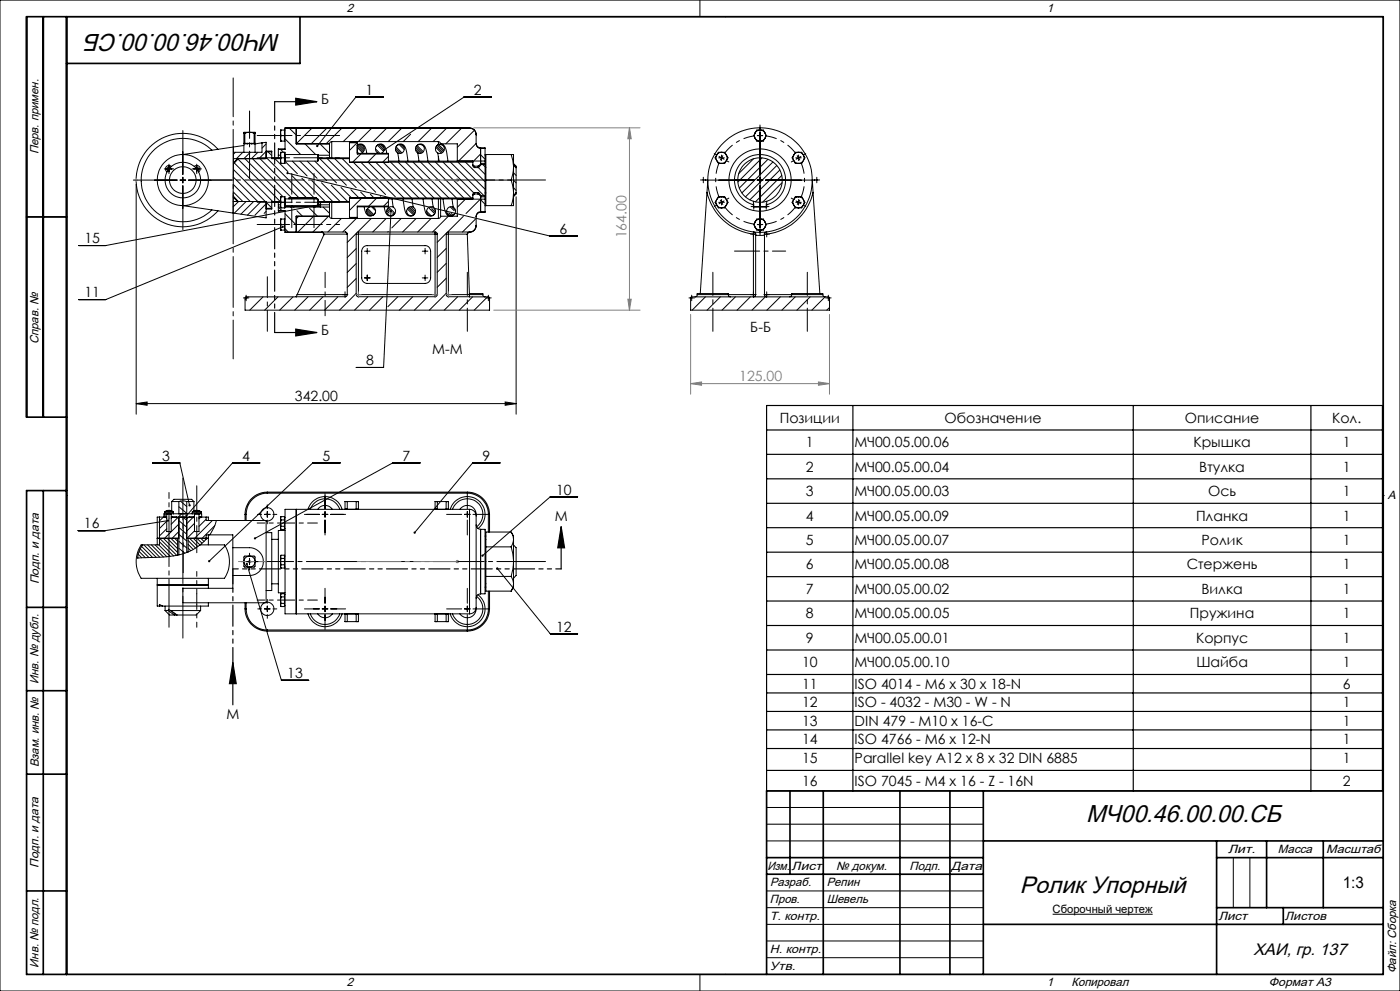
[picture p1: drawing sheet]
<svg xmlns="http://www.w3.org/2000/svg" width="420mm" height="297mm" viewBox="0 0 420 297" stroke-linecap="round" stroke-linejoin="round" font-family="sans-serif">
<g fill="none" stroke="#000" stroke-width=".3">
<path d="M0 0h420v297h-420zM20 5h395v287h-395zM210 0v5M217.5 5h.1M54.9 39.1v13.2M73.2 39.9h.2M73.2 39.9v5.7M73.4 39.9v3.1M74.9 39.6l1.3 .3M74.9 39.6l-1.5 .3M74.9 39.6h1.6v.3M74.9 39.6h-1.7v.3"/>
<path d="M76.2 39.9h.3M76.2 39.9v3.1M76.5 39.9v5.7M84.2 39.8l.1 .8M84.2 39.8v1.7M84.3 39l-.1 .8M85.3 39v3.3M85.5 39h-1.3v.8M85.5 38.4h55.4M86.8 38.4l2.1 2.1M88.9 38.3v4.8M89.1 38.4l-.2 .2"/>
<path d="M93.6 38.4l-4.7 4.7M98 38.4l-4.7 4.7M102.6 38.4l-4.8 4.7M107 38.4l-4 4M111.5 38.4l-4 4M114.9 29.1h-8.1l-11.6 14.7M116 38.4l-4 4M120.5 38.4l-4 4M129.5 38.4l-4.1 4M134 38.4l-4.1 4M138.5 38.4l-4.8 4.7M140.9 38.3a1.96 1.96 0 0 1 1.9 2.1"/>
<path d="M140.9 38.4a1.98 1.98 0 0 1 1.9 2M140.9 38.3h-55.4v6.5h-2M140.9 38.3v.1M142.3 39l-5.1 5.2M147.4 29.1h-8.2l-23.9 15.8M226.6 39.8l-.3 .6 .3 1.1M226.6 39.8l-.5 .8 .5 .9M228 39l-.6 .1-.8 .7M228 39a1.61 1.61 0 0 1 1.4 .8M228 39h-.1a.93 .93 0 0 0-1.3 .8M228 39h1l.4 .8M228 37.5v14.8"/>
<path d="M229.4 39.8a1.57 1.57 0 0 1 0 1.7M229.4 39.8l.5 .8-.5 .9M40 54h13.2M40.9 55.2v68.9M49.3 50.6h2.8M50.7 49.2v2.8M51 50.2a.57 .57 0 0 0-.8 .1 .57 .57 0 0 0 .1 .8M51.4 49.9a1.04 1.04 0 0 0-1.5 .1 1.04 1.04 0 0 0 .2 1.5M54 54h1.7M54.9 53.1v1.7M54.9 55.7v13.1M56.6 54h13.1"/>
<path d="M57.6 50.6h2.8M58.3 49.9a1.05 1.05 0 0 1 1.5 .1 1.05 1.05 0 0 1-.2 1.5M58.6 50.2a.57 .57 0 0 1 .8 .1 .57 .57 0 0 1-.1 .8M59 49.2v2.8M63.6 45a12.5 12.5 0 0 0-17.6 .2 12.5 12.5 0 0 0 0 17.6 12.5 12.5 0 0 0 17.6 .1M65.4 44.8a14 14 0 0 0-20.2-1 14 14 0 0 0 0 20.3 14 14 0 0 0 20.2-.9M70 57.5l2.8 2.9M70 59.1l1.3 1.3M70 58.7l1.5 1.7M70 53.1l7.3 7.3M70 55.3l5.1 5.1M70 44.1l-.1 19.7"/>
<path d="M70 44.1l-15.1 2.2M70 50.8l9.6 9.6M70.3 48.9l11.5 11.5M70.6 45.6l-.6 .6M71.3 47.6l-1.3 1.2M71.4 47.7l12.7 12.7M71.5 47.6l-1.5 1.5M72.8 45.6l-1.9 2M73.2 43.6l-3.2 .5M73.4 43h-.2l1 .1M73.4 43h2.8M73.5 47.6l11.4 11.4"/>
<path d="M74.2 43v.1M74.2 43.1h1.3M75.1 45.6l-1.9 2M75.5 43v.1M75.7 47.6l11.8 11.8M76.2 43h.3l-1 .1M77.4 45.6l-2 2M78 47.6l11.7 11.7M78.6 42.8l-2.1 .3M78.6 42.8v2.8h-8.6M78.6 42.8l1.2-.2v5h-9.8M79.5 47.6l.3-.4 12.2 12.1"/>
<path d="M79.8 45.4l-2.1 2.2M79.8 43.1l-1.2 1.3M79.8 45.3h1.7v.2M79.8 45.5h1.7M80.4 45.5l1.1 1.1M81.5 47.3h2.7M81.5 45.5v2.1h2.7M82.5 47.6l3.9 3.8M83.5 46.5v.8M83.5 46.5h.7M83.5 44.8v1.7M84.2 46.5v-.9h1.3v3.4h-1.2"/>
<path d="M84.2 46.5v1.6M84.2 48.1l.1 .9M84.2 41.5l.1 .8M84.2 59.8v1.7M84.2 59.8v-.8h1.3v3.3h-1.2M84.2 46.5l.1 .8M84.2 59.8l.1 .8M84.2 44.8l.9 .8M84.3 45.6l-.1 .9M84.3 47.3l-.1 .8M84.3 40.6l-.1 .9M84.3 59l-.1 .8"/>
<path d="M84.3 47.3h1M84.3 42.3h1.2M84.3 40.6h1M85.3 45.6v3.4M85.3 59v3.3M85.5 46.2l.1 .1M85.6 59.6h.1M85.5 44.6h-2v.2M85.5 41.6l4.7 4.7M85.5 46.1l.2 .2M85.6 48.3l3.6 3.8M85.6 46.3v2"/>
<path d="M85.6 59.6v2M85.6 59.6h9.7M85.6 48.3h9.7M85.6 46.3h9.7M86.3 51.9l78.7 18.8h8.1M86.7 59.4h.8M86.7 59.5h.8M86.7 59.6v-.3h8.3v.3M87.5 59.4v.1M87.5 59.5h6.7M87.5 59.4h6.7M87.5 59.5v.1"/>
<path d="M87.6 52.7l6.6 6.7M87.7 48.3l4.4 4.4M88.9 43.1h9.9M90 48.3l5.1 5.1M90.6 53.4l6.9 7M91.5 43.1l3.2 3.2M92.2 48.3l5.8 5.8M93.5 54.1l6.3 6.3M94.2 59.4v.1M94.2 59.4h.8M94.2 59.5h.8M94.2 59.5v.1"/>
<path d="M94.4 48.3l6.6 6.5M95.3 46.3v2M95.3 59.6v2M95.3 59.6l.2 .2v1.7l-.2 .1M95.3 46.3l.2 .2M95.5 46.5v1.6l-.2 .2M95.5 47.3h9.3M95.5 47.6h9.3M95.5 46.5h3.3M96 47.6l7.9 7.9M96.2 43.3l2.6 2.7M96.4 54.8l5.6 5.6"/>
<path d="M98.2 47.6l8.7 8.6M98.8 46.5v.8M98.8 43.1v3.4M99.4 55.5l4.9 4.9M99.5 42.4l-.4 .2-.3 .5M99.5 42.4v4.9M99.5 42.4h32M100.4 47.6l9.4 9.3M102.3 56.2l3.2 3.1M102.7 47.6l10 10M104.8 42.8h2.4M104.8 42.8v5.8h37.1"/>
<path d="M105.3 56.9l2.4 2.4M106 48.6l9.7 9.7M107.1 42.8l-2.3 2.3M107.2 43.5a1.62 1.62 0 0 1 1.7-.2 1.62 1.62 0 0 1 .9 1.5l.2 1.2M107.2 43.6a1.34 1.34 0 0 1 2.1 1.1 1.34 1.34 0 0 1-2.1 1.1M107.2 46h.4M107.2 42.8v3.4h9.3M107.2 44.2l1.5 1.5M107.2 43.6l1.8 1.9M107.3 45.8l.1 .2M107.5 43.4l1.7 1.7M108 43.3l1.3 1.3"/>
<path d="M108.2 46h5.4M108.2 57.6l1.8 1.7M108.2 46.2l-2.4 2.4M108.2 48.6l10.4 10.4M108.5 59.3l-3.7 3.7M110.5 48.6l10.7 10.7M111.1 58.2l1.1 1.1M112.6 44.6l1.4 1.4M112.7 46.2l-2.4 2.4M112.7 48.6l10.7 10.7M112.9 43.9a1.57 1.57 0 0 1 1.7-.7 1.57 1.57 0 0 1 1.2 1.5l.3 1.3M113 59.3l-2.4 2.5"/>
<path d="M113.2 43.5l1.9 1.9M113.3 45.8v.2M113.6 43.4l1.7 1.6M114.1 58.9l.3 .4M114.2 43.3l1 1.1M114.2 46h2.3v.2M114.9 48.6l10.8 10.7M116.5 48.3h25.4v.3M116.5 46.2v2.4M116.5 59.3v2.5M116.5 46.9l-1.7 1.7M117.2 48.6l10.7 10.7"/>
<path d="M117.6 59.6l.4 2.5M118.7 45l.9 1M118.7 44.4l1.5 1.6M118.8 44l1.8 1.8M118.9 43.8v.1M119 43.7a1.55 1.55 0 0 1 1.7-.5 1.55 1.55 0 0 1 1.1 1.5l.6 3.6M119.3 45.8l.4 2.5M119.5 48.6l10.7 10.7M119.8 43.3l1.5 1.5M120.4 43.4l.8 .8M120.9 59.6a9 9 0 0 0 1.3 4.9l.3 .1a1.43 1.43 0 0 0 1.9-.5M121.7 48.6l10.7 10.7"/>
<path d="M123.2 40.2l-2.2 2.2M123.6 59.6l.4 2.5M123.9 48.6l10.8 10.7M124.6 44.8l1.2 1.2M124.7 44.3l1.6 1.6M125.1 43.6l1.9 1.9M125.3 45.8l.4 2.5M126.2 48.6l10.7 10.7M126.7 45.8l-1.9-1.9a1.57 1.57 0 0 1 1.8-.7 1.57 1.57 0 0 1 1.2 1.5l.6 3.6M126.9 59.6a9 9 0 0 0 1.3 4.9l.3 .1a1.43 1.43 0 0 0 1.9-.5l-1.6-1.7M128.4 48.6l10.7 10.7M129.6 59.6l.4 2.5"/>
<path d="M130.7 48.6l10.7 10.7M130.7 44.2l1.7 1.7M130.8 43.9a1.57 1.57 0 0 1 1.8-.7 1.57 1.57 0 0 1 1.2 1.5l.6 3.6M130.9 43.8l1.9 1.9M131.2 43.5l1.9 1.9M131.3 45.8l.4 2.5M131.5 42.4l.4 .2 .3 .5h5v5.2M131.5 42.4v.8M131.5 47v1.3M131.5 59.6v5.9M131.6 43.4l1.6 1.6M132.2 59.6v5.2"/>
<path d="M132.9 48.6l9.2 9.2M132.9 59.6a9 9 0 0 0 1.3 4.9l.3 .1a1.43 1.43 0 0 0 1.9-.5M135.1 48.6l10.1 10M135.6 59.6l.4 2.5M137.2 48.3h.1M137.2 59.6v.1M137.2 59.7h8.3M137.2 48.3h8.3M137.2 59.7v5.1h-5M137.4 48.6l8.1 8.1M139.6 59.7l-2.4 2.4M139.7 48.6l5.8 5.9"/>
<path d="M141.9 49.3l.5 .5M141.9 48.6v1.2l.5 .4M141.9 59.3v.3h-25.4M141.9 59.3h-37.1v5.9M142.4 58.1l-.4 .2-.1 .4M142.4 57.7l-.5 .5v1.1M142.4 49.8v.4M142.4 57.7v.4M142.4 58.1h1M142.4 49.8h1M142.4 50.2h1M142.4 57.7h1"/>
<path d="M142.8 40.4l.1 3.1a1.27 1.27 0 0 0 1.3 1M143.4 58.1l.2 .1M143.4 57.7l.2 .1M143.4 49.8v.4M143.4 57.7v.4M143.5 50.2l2 2M143.6 49.7l-.2 .1M143.6 50.1l-.2 .1M143.6 49.7v.4M143.6 57.8v.4M143.6 58.2l.8 .8M143.6 57.8l.8 .8"/>
<path d="M144.1 59.7l-4.3 4.3M144.2 44.3a1.33 1.33 0 0 1-1.4-1.3l-5.2 5.3M144.2 44.3v.2M144.2 44.3h1.3v.2M144.2 44.5v4.6M144.2 58.8v4.7M144.2 44.5h1.3M144.2 46.1l-2.1 2.2M144.2 59.9l1.3 1.3M144.2 46.4l1.3 1.3M144.4 49v.3M144.4 58.6v.4"/>
<path d="M144.4 59h1.1M144.4 49h1.1M144.4 49l-.8 .7M144.4 49.3l-.8 .8M144.4 49.3h1.1M144.4 58.6h1.1M144.9 49.3l.6 .7M145.5 44.5v19M145.5 46.3h7.9M145.8 46.3v15.3M145.8 54h7.6M153.4 46.3l.4 1.8 .3 2"/>
<path d="M153.4 54l.7 3.8M153.4 46.3h.7v3.8M154 49.3l.8 .9M154.1 49l.7 .8v.4M154.1 50.1l-.7 3.9M154.1 50.1v7.7M154.1 57.8l-.1 1.5-.6 2.3M154.1 57.8v3.8h-.7M154.1 49.5l.7 .8M154.1 51.8l.7 .8M154.1 54l.7 .8M154.1 56.3l.7 .8"/>
<path d="M154.1 58.5v.1M154.8 59v65.1M154.8 57.7v.4l-.7 .8M154.8 50.2v7.5M154.8 57.7l-.8 .9M210.1 53.9h1.7M211 53.1v1.7M211.5 54h14.8M212.1 57.6a16.4 16.4 0 0 0 13.9 12.6M212.1 57.6l-2 30.4M212.3 53.9l-.2 3.7M214.3 46l.7 .5"/>
<path d="M215 59.8l-.2 .6 .2 1.1M215 59.8l-.5 .8 .5 .9M215 46.5l-.2 .6 .2 1M215 48.1a1.56 1.56 0 0 0 1.5 .9M215 46.5a.9 .9 0 0 0 0 1.6M215 48.1l.5 .9h1M215.6 47.3h1.7M215.7 46.9l1.5 .8M216.1 59.9l.8 1.4M216.5 46.5v1.6M216.5 59.8v1.7M216.5 59a1.61 1.61 0 0 0-1.5 .8"/>
<path d="M216.5 59a1.61 1.61 0 0 1 1.4 .8M216.5 59a.97 .97 0 0 1 1.4 .8M216.5 59h-1l-.5 .8M216.5 45.6a1.61 1.61 0 0 0-1.5 .9M216.5 45.6a1.61 1.61 0 0 1 1.4 .9M216.5 45.6h.9l.5 .9M216.5 45.6h-1l-.5 .9M216.9 46.6l-.8 1.4M217.9 59.8l.2 .6-.2 1.1M217.9 59.8l.5 .8-.5 .9M217.9 46.5l.2 .6-.2 1M217.9 48.1a1.56 1.56 0 0 1-1.4 .9"/>
<path d="M217.9 46.5a.94 .94 0 0 1 0 1.6M217.9 48.1l-.5 .9h-.9M217.9 48.2l.8 .3M218.7 59.4l-.8 .4M226.1 47.6l-4.5 4.4M226.6 41.5l.8 .7 .6 .1M226.6 41.5l.4 .8h1M227.2 40.7l1.6-.1zM227.2 54h1.6M228 53.1v1.7M228 55.7v14.8M228.6 47.3l-7.2 7.2"/>
<path d="M229.4 41.5a1.61 1.61 0 0 1-1.4 .8M229.4 41.5a.95 .95 0 0 1-1.4 .8M229.7 54h14.8M230.4 47.7l-8.6 8.7M231.9 48.5l-9.3 9.3M233 49.6l-9.4 9.4M234 50.9l-9 9M234.5 52.6l-7.9 7.9M234.6 54.7l-5.8 5.9M237.4 59.4l.7 .4M238.1 48.2l-.7 .3M238.1 48.1a1.56 1.56 0 0 0 1.5 .9"/>
<path d="M238.1 46.5a1.51 1.51 0 0 0 0 1.6M238.1 48.1l.1 .1a.92 .92 0 0 0 1.4 .8M238.1 46.5l-.5 .8 .5 .8M238.1 59.8a1.51 1.51 0 0 0 0 1.7M238.1 59.8v.1a.9 .9 0 0 0 0 1.6M238.7 47.3h1.7M239.1 46.6l.5 .7M239.6 47.3l.4 .7M239.6 45.6l.6 .2 .8 .7M239.6 45.6a.97 .97 0 0 1 1.4 .9M239.6 45.6a1.61 1.61 0 0 0-1.5 .9M239.6 45.6h-1l-.5 .9"/>
<path d="M239.6 59l.6 .1 .8 .7M239.6 59h.9l.5 .8M239.6 59a1.61 1.61 0 0 0-1.5 .8M239.6 59h-1l-.5 .8M239.6 47.3l-.8 .4M239.6 46.5v1.6M239.6 59.8v1.7M240 59.9l-.4 .7M240.3 46.9l-.7 .4M241 46.5l.2 .8-.2 .8M241 48.1a1.66 1.66 0 0 1-1.4 .9M241 48.1l-.5 .9h-.9"/>
<path d="M241 46.5l.5 .8-.5 .8M241 59.8l.2 .8-.2 .9M241 59.8a.98 .98 0 0 1 0 1.7M241.7 46l-.7 .5M243.7 53.9v.1M243.7 54l.2 3.6M243.9 57.6a16.3 16.3 0 0 1-14.6 12.6M243.9 57.6l2.1 30.4M244.2 53.9h1.7M245 53.1v1.7M8 65h12M54.9 61.6l15 2.2"/>
<path d="M70 60.4h9.8v4.9l-9.9-1.5M71.6 60.4l-1.7 1.6M73.8 60.4l-3.5 3.5M76.1 60.4l-3.9 3.8M78.3 60.4l-4.1 4.1M79.5 60.4l2 1.9M79.8 61.1l-3.3 3.4M79.8 63.4l-.6 .6M79.8 62.4h1.7M81.5 62.4v.2h-1.7M81.5 60.6h2.7M83.5 63.1v.2h2"/>
<path d="M83.5 60.6v.8M83.5 63.1h2v6.4M83.5 61.4v1.7M83.5 61.4h.7M84.2 66.5l.1 .8M84.2 66.5v1.6M84.2 68.1l.1 .9M84.2 61.5l.1 .8M84.2 62.1h-.7l1 .9M84.2 60.4h-2.7v2M84.3 67.3l-.1 .8M84.3 65.6l-.1 .9"/>
<path d="M84.3 60.6l-.1 .9M84.3 60.6h1M84.3 69h1.2M84.3 67.3h1M84.8 68l-53.1 21.8h-8.1M85.3 65.6v3.4M85.5 69.5l10.9 .1M85.5 65.6h-1.3v.9M85.5 69.5h18.1M85.5 62.1h13.3M85.5 64.1l3.4 3.3M85.5 68.5l1 1"/>
<path d="M85.6 61.6l-.1 .1M85.6 61.6h9.7M87.5 61.9h-2l.2 .2M87.5 61.9v.2M87.5 61.9h6.7M87.5 61.6v.3M88 62.1l.2 .2M89.1 63.1l1.6 1.7M89.6 64.8l-.7 .8M92.9 62.4l2.4 2.4M94.1 64.8l-4.7 4.7M94.2 61.9v.2"/>
<path d="M94.2 61.9h2M94.2 61.6v.3M95.5 60.5l.7 .1M95.5 60.4h9.3M95.8 61.4l-64.1 12.2h-8.1M96.2 61.9l-.1 .2M96.2 60.6h8.6M96.2 60.6v1.3M96.2 61.4h2.6M96.4 69.6a.7 .7 0 0 1 .7 1M96.5 69.5l-.1 .1M96.6 69.5l.6 .7"/>
<path d="M96.9 62.1l1.9 1.8M97.2 70.2l-8.1 18.1M97.2 70.2h7M98.6 64.8l-4.7 4.7M98.8 64.8h-9.9v4.8M98.8 60.6v.8M98.8 64.8l.2 .4 .5 .3M98.8 61.4v3.4M99.5 60.6v4.9M99.5 65.5h32M102.4 65.5l-4 4M103.6 69.5l.6 .7"/>
<path d="M103.6 69.5l.3 .2 .3 .5M104.2 70.2v18.2l-.3 .5-30.1 .1-.3 .2v3.8h73.4v-3.7l-.3-.3-12.1-.1M104.8 65.2h2.4M106.9 70.2h.6M106.9 70.2v18.1M106.9 79l-2.7 2.7M106.9 74.5l-2.7 2.7M106.9 70l-2.7 2.7M106.9 65.5l-4.1 4M107.2 62h3.9M107.5 69.5l-.4 .1-.2 .6M107.5 69.5v.7"/>
<path d="M107.5 69.5h23M107.5 70.2h23M107.5 70.2v18.1M109 74.1l.9-.5h17.6a1.63 1.63 0 0 1 1.7 1.7v8a1.69 1.69 0 0 1-1.7 1.6h-17.3a1.69 1.69 0 0 1-1.7-1.6v-8zM109.3 62a2.65 2.65 0 0 0 1.5 2.8h.1a2.05 2.05 0 0 0 1.6-1M109.4 75.3h1.6M110 63.3l1.3 1.3M110.1 62.8l1.7 1.7M110.1 62.8l-.1 .1M110.2 74.4v1.7M110.3 62.5l1.8 1.8M111.4 65.5l-4.1 4.1"/>
<path d="M111.4 61.9l1.3 1.2M112 62v.1M115.3 62a2.54 2.54 0 0 0 1.9 2.8l.8-.3 .4-.4M115.9 65.5l-4.1 4M116 63.1l.8 .8M116.1 62.7l.7 .7M116.4 62.4l.9 .9-2.2 46.8h-8.2M116.5 69.4l-.2 .1M116.5 61.8v.2h-4.8M116.5 61.8h-9.3v3.4M116.5 60.4l-1.4 1.4M116.7 62.1l1.8 1.8"/>
<path d="M117.8 64.3l.1 .2M117.8 63.8l.5 .4M120.4 65.5l-2.9 2.8M122.2 62.6l1.8 1.8M122.5 62.3l1.8 1.9M122.8 62.1l1.7 1.7M123.3 61.9l1.3 1.5M124.8 65.5l-4 4M126.7 75.3h1.6M127.5 74.4v1.7M128 63.3l1.3 1.3M129.3 65.5l-4 4"/>
<path d="M129.5 62.6l1.1 1.1M130.2 62.8l.5 .4M130.5 69.5l.5 .2 .2 .5M130.5 69.5v.7M130.5 70.2h.7M130.5 70.2v18.1M131.2 70.2v18.1M132.2 64.8l-.2 .5-.5 .2M133.9 70.2h.6M133.9 70.2v18.1M133.9 78.9l-2.7 2.7M133.9 74.4l-2.7 2.7"/>
<path d="M133.9 69.8l-2.7 2.8M134.1 63.8l.7 .8M134.5 64.8l-4.7 4.7M134.5 69.5v.7M134.5 69.5l-.4 .2-.2 .5M134.5 69.5h6.4M134.5 70.2h5.7M134.5 70.2v18.1M134.7 63.8l.8 .8M135 62l1.2 1.1M135.4 64l.5 .5M135.6 61.9l1 1.1"/>
<path d="M139 64.8l-4.8 4.8M140.2 70.2v.1M140.2 70.3l.6 18M140.8 69.5l-.6 .7M140.9 69.6l-.4 .1-.3 .6M140.9 69.5v.1M142.6 65.7l-3.9 3.8M142.8 67.5a1.96 1.96 0 0 1-1.9 2.1M142.8 67.5a2.02 2.02 0 0 1-1.9 2M144.2 63.6a1.33 1.33 0 0 0-1.4 1.4M144.2 63.5v.1M144.2 63.5h-.2a1.33 1.33 0 0 0-1.2 1.3v2.7"/>
<path d="M144.2 63.5h1.3M145.5 63.5v.1h-1.3M145.5 61.6h7.9M215 61.5l-.7 .4M215 61.5a1.56 1.56 0 0 0 1.5 .8M215 61.5h.1a.94 .94 0 0 0 1.4 .8M215.6 60.6h1.7M217.2 60.2l-1.5 .9M217.9 61.5a1.56 1.56 0 0 1-1.4 .8M217.9 61.5l-.5 .8h-.9M225.2 70.2h1.6M225.3 61.9h1.7"/>
<path d="M226 70.2l.1-.7 .3 .2 .3 .5M226 70.2h.7M226 61.4a7.7 7.7 0 0 1-4.3-11.8 7.7 7.7 0 0 1 12.6 0 7.7 7.7 0 0 1-4.3 11.8M226 60.3v1.8h4v-1.8M226 69.4v19.7M226.1 61.1v1.6M226.1 62.1l-.1-.2h4l-.1 .2M226.6 68.1a1.66 1.66 0 0 0 1.4 .9M226.6 66.5l-.3 .6 .3 1M226.6 66.5l-.5 .8 .5 .8M226.6 68.1l.4 .9h1M226.7 70.5h2.6"/>
<path d="M226.7 70.2v.3M226.7 70.5v17.8M227.2 67.3h1.6zM228 65.6l-.6 .2-.8 .7M228 65.6a1.61 1.61 0 0 1 1.4 .9M228 65.6h-.1a.93 .93 0 0 0-1.3 .9M228 65.6h1l.4 .9M229.1 61.9h1.6M229.2 70.2h1.7M229.3 70.5v17.9l.7 .6M229.3 70.2v.3M229.4 68.1a1.56 1.56 0 0 1-1.4 .9"/>
<path d="M229.4 66.5a1.51 1.51 0 0 1 0 1.6M229.4 66.5l.5 .8-.5 .8M229.4 68.1l-.4 .9h-1M229.9 61.1v1.6M229.9 69.5l-.3 .2-.3 .5M230 69.4v1.6M238.1 61.5a1.56 1.56 0 0 0 1.5 .8M238.1 61.5l.5 .8h1M238.7 60.6h1.7M238.8 60.2l.8 .4M239.6 60.6l-.5 .7M239.6 60.6l.7 .5"/>
<path d="M241 61.5a1.66 1.66 0 0 1-1.4 .8M241 61.5l-.5 .8h-.9M241 61.5l.7 .4M73 89.3h1.7M73.8 88.5v1.6M74.4 89l-.9 .9M78.9 89l-4 4M83.4 89l-4 4M87.9 89l-4 4M88.9 88.9v.1M89.1 88.3l-.2 .6M92.4 88.9l-4 4.1"/>
<path d="M96.9 88.9l-4 4.1M101.4 88.9l-4 4.1M103.5 87.5v1.6M104.4 88.3h-15.3M106.9 88.3l.2 .5 .4 .1M106.9 88.3h.6M106.9 87.9l-5.1 5.1M106.9 83.5l-2.7 2.6M107.5 88.3v.6M107.5 88.9h23M107.5 88.3h23M109.4 83.3h1.6"/>
<path d="M110.2 82.4v1.7M110.4 88.9l-4 4.1M114.9 88.9l-4.1 4.1M119.3 88.9l-3 3M123.8 88.9l-4 4.1M126.7 83.3h1.6M127.5 82.4v1.7M128.3 88.9l-4 4.1M130.5 88.3v.6M130.5 88.3h.7M131.2 88.3l-.2 .5-.5 .1M133.9 88.3l.2 .5 .4 .1"/>
<path d="M133.9 88.3h.6M133.9 87.9l-5.1 5.1M133.9 83.4l-2.7 2.7M134.5 88.3v.6M134.5 88.3h6.3M137.3 88.9l-4 4.1M140.8 88h4.1v.3M140.8 88.3v.6M140.8 88.3h4.1M140.8 88.9v.1M141.8 89l-4 4M144.9 88.3l.1 .4 .5 .3"/>
<path d="M145.7 89.3h1.7M146.3 89l-4 4M146.5 88.5v1.6M146.9 92.9l-.1 .1M206.7 89.3h1.7M207.2 89.1l41.4-.1 .2 .2v3.8h-41.6zM207.5 88.5v1.6M209.2 88.3l-.1 .4-.6 .3M209.2 88.3v-.3h9.3v.3M209.2 88.3h9.3M211.6 89l-4 4M216.1 89l-4 4"/>
<path d="M218.5 88.3l.3 .6 .4 .1M220.6 89l-4 4M225.1 89l-4 4M226 88.3h.7l-.3 .5-.3 .2zM226.8 88.3h-8.3M229.2 88.3h8.3M229.6 89l-4 4M230 87.5v1.6M234.1 89l-4 4M237.5 88.3l-.2 .5-.4 .2M237.5 88.3v-.3h9.3v.3M237.5 88.3h9.3"/>
<path d="M238.6 89l-4 4M243.1 89l-4 4M246.8 88.3l.1 .4 .6 .3M247.5 89l-3.9 4M247.7 89.3h1.6M248.5 88.5v1.6M248.8 92.2l-.8 .8M40.9 121l3.2-.5v1zM40.9 121h113.9M45.8 138.7h8.1l3 12.7M77.9 138.7h-8.2l-13.7 15.8M102 138.7h-8.2l-31 29.5"/>
<path d="M126 138.7h-8.2l-41.3 22.7M150 138.7h-8.2l-17.4 20.9M151.6 120.5l3.2 .5-3.2 .5zM20 148.5h.1M47.8 155h-.6v8.3M47.8 155v8.3h-5M47.8 155h2.2M49 155l-1.2 1.1M49.4 154h2.6M49.4 153.5h2.6M49.4 153.5v.5M49.4 154h-.2v1"/>
<path d="M49.4 153.4v.1M49.4 153.4h2.6M49.6 155l.4 .3M50 154v.1M50 154l-.8 .8M50 159.3h.1M50 154.1v5.2M50 154.1h.1M50 158.5l-2.2 2.1M50 156.2l-2.2 2.2M50.1 154.1h1.3M50.2 153l-.8 .4"/>
<path d="M50.4 153l-.4 .1 1-.1 1 .4M50.4 156l-18.8 3h-8.1M50.9 153h.1M50.9 153h-.2M50.9 153v.1M51.4 154.1v5.2h-1.3M51.4 155h6.9M51.4 154v.1M51.5 150.3h2.2M51.5 150.3l.7-.7h5.3l.7 .7M51.5 150.3v2.8M51.7 155l-.3 .3"/>
<path d="M52 153.4v.1M52 153.5v.5M52 154h5.7M52.9 155l.8 .3M53.3 155.1l-1.9 2M53.7 150.3l1.1-.2 1.2 .2M53.7 150.3v3.7M53.7 155v11.3M53.7 159.3l-2.1 2M53.7 157.1l-4.3 4.2M53.7 151.9l2.3 1.9M53.7 156l2.3 2"/>
<path d="M53.7 158.1l2.3 2M54.1 150.2l1.9 1.6M54.5 154l-1 1M54.9 155l1.1 .9M56 150.3h2.2M56 150.3v3.7M56 155v10.6M56.8 155l-.8 .3M57.7 154h2.7M57.7 153.5h2.7M57.7 153.5v.5M57.7 153.4v.1"/>
<path d="M57.7 153.4h2.6M58 155l.3 .3M58.2 150.3v2.8M58.3 154v.1M58.3 154.1v5.2h1.4v-5.2M58.3 154.1h1.4M58.3 159.1l-2.2 2.2M58.3 156.8l-2.3 2.4M58.3 154.6l-2.3 2.3M58.8 153h.1M58.8 153h-.1M58.8 153v.1"/>
<path d="M58.9 153h.1M59.2 153h-.5l-1 .4M59.2 153l.5 .1zM59.5 153l.8 .4M59.7 155h2.1M59.8 154l-.1 .1M60 155l-.3 .3M60.2 155l-.5 .5M60.3 153.4l.1 .1M60.4 153.5v.5M60.4 154l.1 1M61.8 155v1h18v24.7h-24.9v-4.4h14.9v-16h-8v1.3l-1.8 1.7"/>
<path d="M61.8 155h.7v1M61.8 155.6l-2.1 2.2M63.7 156l-5.3 5.3M64.5 157.5l-3.9 3.8M64.9 156a11.5 11.5 0 0 1-2 4.3M73.5 154.2h.3M73.5 154.2v1.8M73.8 154.2v1.8M77.3 154.2h1.2M79.3 154.2h1.7M79.4 156a2.01 2.01 0 0 1-.7-3.3 2.01 2.01 0 0 1 3.3 .8 2.01 2.01 0 0 1-2 2.6h-.2M79.8 159.6h1.7v17.4h-1.7"/>
<path d="M80.2 147.8a6.4 6.4 0 0 0-6.4 6.4M80.2 147.5a6.7 6.7 0 0 0-6.7 6.7M80.2 147.5v.3M80.2 147.8h60M80.2 147.5h60M80.2 151.3v1.2M80.2 153.3v1.7M80.2 155.9v1.1M81.9 154.2h1.1M84.2 155.3v1.5M84.2 156.8l.1 .9M84.2 156.8v1.4"/>
<path d="M84.2 158.2l.1 .5M84.2 155.3l.1 .5M84.3 155.8l-.1 1M84.3 157.7l-.1 .5M84.3 154.8l-.1 .5M84.3 154.8h1v3.9h-1M84.3 157.7h1M84.3 155.8h1M85.3 158.4h.2M85.3 155.1h.2M85.5 159h-2v18.7h2M88.9 152.6v31.4"/>
<path d="M91.3 154.2h4.5M92.4 152.6a5.3 5.3 0 0 1 5.1-3.8 5.3 5.3 0 0 1 5.1 3.8M93.1 152.6a4.6 4.6 0 0 1 4.4-3.1 4.6 4.6 0 0 1 4.4 3.1M95.3 152.6a2.67 2.67 0 0 1 4.4 0M96.7 154.2h1.7M97.5 148v4.5M97.5 153.3v1.7M97.5 155.9v4.4M99.2 154.2h4.5M103.5 150.3l.7 .1v2l-.6 .2M103.5 150.3h4M103.5 150.3v2.3"/>
<path d="M107.5 150.3l-.6 .1v2l.6 .2M107.5 150.3v2.3M130.5 150.3l.7 .1v2l-.6 .2M130.5 150.3v2.3M130.5 150.3h4M134 154.2h4.5M134.5 150.3l-.7 .1v2l.7 .2M134.5 150.3v2.3M135.1 152.6a5.3 5.3 0 0 1 8.1-2.8 5.3 5.3 0 0 1 .2 8.6M135.7 152.6a4.7 4.7 0 0 1 7.2-2.2 4.7 4.7 0 0 1 .1 7.5M138 152.6a2.67 2.67 0 0 1 3.1-1 2.67 2.67 0 0 1 1.7 2.8M139.3 154.2h1.7"/>
<path d="M140.2 147.5v.3M140.2 147.8a6.3 6.3 0 0 1 6.3 6.4M140.2 147.5a6.7 6.7 0 0 1 6.7 6.7M140.2 148v4.5M140.2 153.3v1.7M140.2 155.9v4.4M140.9 152.6a2.36 2.36 0 0 1 1.9 3.2v25.8a2.05 2.05 0 0 1-1.9 2.4M140.9 152.6h-55.4v31.4h55.4M140.9 152.6v31.4M141.9 154.2h4.5M142.8 157.3a1.33 1.33 0 0 0 1.4 1.3M144.2 158.6h1.3v19.4h-1.3"/>
<path d="M144.2 158.6v19.4M146.5 154.2h.4M146.5 154.2v5.3M146.9 154.2v5.3M153.4 159.5l.6 1.3 .1 .9M153.4 159.5l.7 1.2v1M153.4 159.5h-7.6v17.7h7.6M173.3 148.9h-8.2l-20.4 17.6M415 148.5h.1M41.3 167.1l.2 .1M41.5 166.1l1 1.1M41.8 165.3l1.8 1.8"/>
<path d="M42.1 164.5l2.6 2.6M42.5 163.8l3.3 3.3M42.8 163.3h-.3a8.4 8.4 0 0 0 0 10h24.7a8.6 8.6 0 0 0 .1-10h-7.3M42.8 163.3l-1.3 2.7-.2 1.2 2.1-.1a40.2 40.2 0 0 0 13-1.7l1.3-.6 2.3-1.5M43.1 163.3l3.8 3.7M44.3 163.3l3.6 3.7M45.4 163.3l3.6 3.6M46.5 163.3l3.6 3.6M47.2 175.3h15.3zM47.2 161.3h.6M47.2 173.3v8.3h.6M47.6 163.3l3.5 3.5"/>
<path d="M47.8 161.3h5.9M47.8 162.4l4.3 4.2M47.9 161.3l5.1 5.1M49 161.3l4.3 4.3M50.1 161.3l3.2 3.1M51.3 161.3l2 2M52.4 161.3l.9 .9M53.3 161.3v5.1M53.7 160.2l2.3 1.9M53.7 162.2l2.3 2M53.7 164.3l1.8 1.5M56 161.3h6.5"/>
<path d="M56.4 161.3v4.1M56.4 164.2l.8 .9M56.4 163.1l1.6 1.6M56.4 162l2.3 2.2M56.9 161.3l2.4 2.5M58 161.3l2 2M59.1 161.3l1.5 1.5M60.2 161.3l1 1M61.3 161.3l.4 .4M62.5 160.3v3M62.5 173.3v3M69.8 164.1h5.1a4.2 4.2 0 0 1 4.1 4.2 4.2 4.2 0 0 1-4.1 4.2h-5.1"/>
<path d="M72.3 168.3h.9M73.2 168.3v1.4l.2 .2 1.5 .1M73.2 168.3a1.63 1.63 0 0 0 1.7 1.7M74 168.3h1.7M74 169l10.4 34.9h8.2M74.9 166.6a1.69 1.69 0 0 0-1.7 1.7M74.9 166.6a1.69 1.69 0 0 1 1.6 1.7M74.9 166.6l1.4 .1 .2 .2v1.4M74.9 166.6h-1.5l-.2 .3v1.4M74.9 165.8v.8M74.9 167.5v1.7M74.9 170v.8"/>
<path d="M76.5 168.3a1.63 1.63 0 0 1-1.6 1.7M76.5 168.3l-.1 1.5-.2 .2h-1.3M76.6 168.3h.8M80.2 179.6v1.2M81.5 175h2M81.5 161.6h2M84.2 178.4l.1 .5M84.2 178.4v1.4M84.2 179.8v1.5M84.2 166.9v1.4M84.2 168.3v1.5M84.2 169.8l.1 .4"/>
<path d="M84.2 179.8l.1 1M84.2 168.3l.1 1M84.2 166.9l.1 .5M84.3 178.9l-.1 .9M84.3 177.9l-.1 .5M84.3 167.4l-.1 .9M84.3 169.3l-.1 .5M84.3 166.4l-.1 .5M84.3 166.4h1v3.8h-1M84.3 177.9h1v3.9h-1M84.3 178.9h1M84.3 169.3h1"/>
<path d="M84.3 167.4h1M85.3 178.2h.2M85.3 170h.2M85.3 166.6h.2M97.5 176.3v4.5M140.2 176.3v4.5M143 178.7a4.7 4.7 0 0 1-.1 7.6 4.7 4.7 0 0 1-7.2-2.3M143.4 178.2a5.3 5.3 0 0 1-.2 8.6 5.3 5.3 0 0 1-8.1-2.8M144.2 178a1.33 1.33 0 0 0-1.4 1.3M145.5 160.7h.3M145.5 176h.3M145.8 163.9h7.6"/>
<path d="M145.8 172.8h7.6M146.5 177.2v5.3M146.9 177.2v5.3M149.2 170.4l15.9 19.6h8.2M153.4 163.9l.4 2 .3 2.4M153.4 172.8l.4 1 .3 1.1M154.1 168.3l-.7 4.5M154.1 168.3v6.6M154.1 161.7l-.7 2.2M154.1 161.7v6.6M154.1 174.9l-.7 2.3M154.1 174.9v1.1l-.7 1.2"/>
<path d="M154.1 163.3l.7 .8v8.4l-.7 .8M47.8 181.6v-.5l1 .5M47.8 181.6h1M49.5 183l1.3 1.3h1.6M49.5 183h1M49.5 181.6v1.4M50.5 183l1.9 1.3M50.5 183v-.4l.7 .4M51.2 183l1.9 1.3M51.2 183h9M51.3 183.1l1.5 1.2M52.4 184.3h.7"/>
<path d="M60.2 183l-1.4 1.3h-5.7M60.2 181.6v1.4M62.5 180.7v.9h-13.7M73.5 182.5h.3M73.5 182.5a6.7 6.7 0 0 0 6.7 6.7M73.5 180.7v1.8M73.8 182.5a6.3 6.3 0 0 0 6.4 6.3M73.8 180.7v1.8M77.3 182.5h1.2M79.3 182.5h1.7M79.8 180.5a2 2 0 0 1 2.3 2.5 2 2 0 0 1-3.2 1 2 2 0 0 1 .5-3.3M80.2 188.8v.4"/>
<path d="M80.2 189.2h60M80.2 188.8h60M80.2 181.6v1.7M80.2 184.2v1.1M81.9 182.5h1.1M84.2 181.3l.1 .5M84.3 180.8l-.1 .5M84.3 180.8h1M85.3 181.5h.2M91.3 182.5h4.5M92.4 184a5.3 5.3 0 0 0 5.1 3.8 5.3 5.3 0 0 0 5.1-3.8M93.1 184a4.6 4.6 0 0 0 4.4 3.1 4.6 4.6 0 0 0 4.4-3.1"/>
<path d="M95.3 184a2.67 2.67 0 0 0 4.4 0M96.7 182.5h1.7M97.5 181.6v1.7M97.5 184.2v4.5M99.2 182.5h4.5M103.5 184l.7 .2-.1 2.1h-.6zM103.5 186.3h4M106.9 184.2l.6-.2v2.3h-.6zM130.5 184l.7 .2-.1 2.1h-.6zM130.5 186.3h4M133.8 184.2l.7-.2v2.3h-.7zM134 182.5h4.5"/>
<path d="M139.3 182.5h1.7M140.2 188.8v.4M140.2 181.6v1.7M140.2 184.2v4.5M141.9 182.5h4.5M142.8 182.2a2.67 2.67 0 0 1-1.7 2.8 2.67 2.67 0 0 1-3.1-1M146.5 182.5h.4M146.5 182.5a6.3 6.3 0 0 1-6.3 6.3M146.9 182.5a6.7 6.7 0 0 1-6.7 6.7M230 242h65M230 247h65M230 252h65"/>
<path d="M370 257v15M375 257v15M230 267h65M230 272h65M230 277h65M315.8 274h30M210 292v5M217.5 292h.1M230 282h65M230 287h65"/>
<circle cx="54.8" cy="54" r="4"/>
<circle cx="54.8" cy="54" r="7.7"/>
<circle cx="54.9" cy="54" r="5.3"/>
<circle cx="114" cy="44.6" r="1.34"/>
<circle cx="120" cy="44.6" r="1.34"/>
<circle cx="126" cy="44.6" r="1.34"/>
<circle cx="132" cy="44.6" r="1.34"/>
<circle cx="228" cy="54" r="15.7"/>
<circle cx="228" cy="54" r="6.7"/>
<circle cx="228" cy="54" r="9.3"/>
<circle cx="111.3" cy="63.3" r="1.35"/>
<circle cx="117.3" cy="63.3" r="1.35"/>
<circle cx="123.3" cy="63.3" r="1.35"/>
<circle cx="129.3" cy="63.3" r="1.35"/>
<circle cx="135.3" cy="63.3" r="1.35"/>
</g>
<path d="M215.7 48.8a13.3 13.3 0 0 0 0 10.3M226.3 40.7a13.3 13.3 0 0 0-8.9 5.2M238.6 45.9a13.3 13.3 0 0 0-8.9-5.2M240.3 59.1a13.3 13.3 0 0 0 0-10.3M217.4 62a13.3 13.3 0 0 0 8.9 5.2M229.7 67.2a13.3 13.3 0 0 0 8.9-5.2" fill="none" stroke="#000" stroke-width=".3" stroke-dasharray="15.2 1.3 1.3 1.3" stroke-dashoffset="11.9" stroke-linecap="butt"/>
<g fill="none" stroke="#000" stroke-width=".35">
<path d="M82.4 30.5h12.7M88.7 29.5l6.4 1-6.4 1zM82.4 99.7h12.7M88.7 98.6l6.4 1.1-6.4 1zM230 121.5h184.7v115.5h-184.7zM230 128.9h184.7M230 136.2h184.7M255.9 121.5v115.5M340 121.5v115.5M393.3 121.5v115.5M168.3 157.8l1.1 6.4h-2.1zM168.3 157.8v12.7"/>
<path d="M230 143.5h184.7M230 150.8h184.7M230 158.1h184.7M230 165.5h184.7M230 172.8h184.7M69.8 198.5l1.1 6.4h-2.1zM69.8 198.5v12.7M230 180.1h184.7M230 187.5h184.7M230 194.8h184.7M230 202.1h184.7M230 207.7h184.7"/>
<path d="M230 213.2h184.7M230 218.8h184.7M230 224.3h184.7M230 230.9h184.7"/>
</g>
<path d="M40.4 54h.9M40.5 53.6l.7 .7M40.9 53.5v1M41.2 53.6l-.7 .7" fill="none" stroke="#c0c0c0" stroke-width=".3"/>
<g fill="none" stroke="#808080" stroke-width=".3">
<path d="M142.1 38.3h49.9M188.8 38.3l.6 3.3h-1.1zM188.8 38.3v54.7M136.7 54h1M136.8 53.6l.7 .7M137.2 53.5v1M137.5 53.6l-.7 .7M148.1 93h43.9M188.3 89.7h1.1l-.6 3.3zM207.2 94.2v23.9M248.8 94.2v23.9M207.2 115l3.3-.5v1z"/>
<path d="M207.2 115h41.6M245.5 114.5l3.3 .5-3.3 .5zM74.3 168.3h1.1M74.5 168l.7 .7M74.9 167.8v1M75.2 168l-.7 .7M136.7 168.3h1M136.8 168l.7 .7M137.2 167.8v1M137.5 168l-.7 .7"/>
</g>
<path d="M140.2 81.6v17.7M213.9 99.3v-17.7M242.2 81.6v17.7" fill="none" stroke="#000" stroke-width=".3" stroke-dasharray="15.2 1.3 1.3 1.3" stroke-dashoffset="8.3"/>
<path d="M220.3 75.3h15.4" fill="none" stroke="#000" stroke-width=".3" stroke-dasharray="15.2 1.3 1.3 1.3" stroke-dashoffset="7.7"/>
<path d="M94.2 52v16.2M228 52v16.2M87.5 68.2v-16.2M80.2 82.9v16.4" fill="none" stroke="#000" stroke-width=".3" stroke-dasharray="15.2 1.3 1.3 1.3" stroke-dashoffset="9"/>
<path d="M82.4 30.5v69.1" fill="none" stroke="#000" stroke-width=".35" stroke-dasharray="6.3 1.3 1.3 1.3 1.3 1.3" stroke-dashoffset=".3"/>
<path d="M69.9 170.5h98.5" fill="none" stroke="#000" stroke-width=".35" stroke-dasharray="6.3 1.3 1.3 1.3 1.3 1.3" stroke-dashoffset="4.7"/>
<path d="M69.9 170.5v28" fill="none" stroke="#000" stroke-width=".35" stroke-dasharray="6.3 1.3 1.3 1.3 1.3 1.3" stroke-dashoffset="1.9"/>
<path d="M70 107.6v-84.3" fill="none" stroke="#000" stroke-width=".3" stroke-dasharray="15.2 1.3 1.3 1.3" stroke-dashoffset="3.6"/>
<g fill="none" stroke="#000" stroke-width=".5">
<path d="M13 5v120M20 5v287M90 5v14h-70M8 65h12M20 125h-12v-120h407v287h-407v-145h12M13 147v145M8 182h12M8 207h12M8 232h12M237 237v25M247 237v55M270 237v55"/>
<path d="M285 237v55M295 237v55M415 237h-185v55M230 257h65M295 252h120M365 252v40M365 257h50M380 252v20M397 252v20M8 267h12M230 262h65M295 277h120"/>
<path d="M365 272h50M385 272v5"/>
</g>
<path d="M97.5 81.6v13" fill="none" stroke="#000" stroke-width=".3" stroke-dasharray="15.2 1.3 1.3 1.3" stroke-dashoffset="10.6"/>
<path d="M163.7 53.9h-83.8" fill="none" stroke="#000" stroke-width=".3" stroke-dasharray="15.2 1.3 1.3 1.3" stroke-dashoffset="3.8"/>
<path d="M74.9 53.5v-20.2" fill="none" stroke="#000" stroke-width=".3" stroke-dasharray="15.2 1.3 1.3 1.3" stroke-dashoffset="7"/>
<path d="M101.9 40.6h-24.8M101.9 60.6h-24.8" fill="none" stroke="#000" stroke-width=".3" stroke-dasharray="15.2 1.3 1.3 1.3" stroke-dashoffset="4.8"/>
<path d="M63.5 53.9h16" fill="none" stroke="#000" stroke-width=".3" stroke-dasharray="15.2 1.3 1.3 1.3" stroke-dashoffset="9.1"/>
<path d="M79.9 53.9h-.4M50.7 155v.4M59 178v3.1" fill="none" stroke="#000" stroke-width=".3" stroke-dasharray="15.2 1.3 1.3 1.3"/>
<path d="M95.3 47.3h-18.2M95.3 67.3h-18.2" fill="none" stroke="#000" stroke-width=".3" stroke-dasharray="15.2 1.3 1.3 1.3" stroke-dashoffset="8"/>
<path d="M95.3 47.3h6.6M95.3 67.3h6.6" fill="none" stroke="#000" stroke-width=".3" stroke-dasharray="15.2 1.3 1.3 1.3" stroke-dashoffset="13.9"/>
<path d="M85.5 156.7h-8.4M85.5 179.8h-8.4" fill="none" stroke="#000" stroke-width=".3" stroke-dasharray="15.2 1.3 1.3 1.3" stroke-dashoffset="13"/>
<path d="M163.7 168.3h-90.2" fill="none" stroke="#000" stroke-width=".3" stroke-dasharray="15.2 1.3 1.3 1.3" stroke-dashoffset=".7"/>
<path d="M50.7 155.4v32.6" fill="none" stroke="#000" stroke-width=".3" stroke-dasharray="15.2 1.3 1.3 1.3" stroke-dashoffset=".9"/>
<path d="M59 178v-6.7" fill="none" stroke="#000" stroke-width=".3" stroke-dasharray="15.2 1.3 1.3 1.3" stroke-dashoffset="13.8"/>
<path d="M59 188v-6.9" fill="none" stroke="#000" stroke-width=".3" stroke-dasharray="15.2 1.3 1.3 1.3" stroke-dashoffset="13.7"/>
<path d="M54.9 143.3v47.9" fill="none" stroke="#000" stroke-width=".3" stroke-dasharray="15.2 1.3 1.3 1.3" stroke-dashoffset="2.7"/>
<path d="M55 171.6v-16.7" fill="none" stroke="#000" stroke-width=".3" stroke-dasharray="15.2 1.3 1.3 1.3" stroke-dashoffset="8.8"/>
<path d="M95.2 156.7h-9.7M95.2 179.8h-9.7" fill="none" stroke="#000" stroke-width=".3" stroke-dasharray="15.2 1.3 1.3 1.3" stroke-dashoffset="12.3"/>
<path d="M50.7 155v-7.4" fill="none" stroke="#000" stroke-width=".3" stroke-dasharray="15.2 1.3 1.3 1.3" stroke-dashoffset="13.5"/>
<path d="M59 165.6v-20" fill="none" stroke="#000" stroke-width=".3" stroke-dasharray="15.2 1.3 1.3 1.3" stroke-dashoffset="7.1"/>
<path d="M106.7 88.3h1.6M107.5 87.5v1.6M129.7 88.3h1.6M130.5 87.5v1.6M133.7 88.3h1.7M134.5 87.5v1.6" fill="none" stroke="#808000" stroke-width=".3"/>
<path d="M137.2 53.9h-30M137.2 168.3h-30" fill="none" stroke="#808080" stroke-width=".3" stroke-dasharray="15.2 1.3 1.3 1.3" stroke-dashoffset="2.1"/>
<path d="M71.5 168.3h8.4" fill="none" stroke="#808080" stroke-width=".3" stroke-dasharray="15.2 1.3 1.3 1.3" stroke-dashoffset="13"/>
<g fill="#000">
<path d="M88.7 29.5l6.4 1-6.4 1zM88.7 98.6l6.4 1.1-6.4 1zM168.3 157.8l1.1 6.4h-2.1zM69.8 198.5l1.1 6.4h-2.1z"/>
<path d="M40.9 121l3.2-.5v1zM151.6 120.5l3.2 .5-3.2 .5z"/>
</g>
<g fill="#808080">
<path d="M207.2 115l3.3-.5v1zM245.5 114.5l3.3 .5-3.3 .5z"/>
<path d="M188.3 89.7h1.1l-.6 3.3zM188.8 38.3l.6 3.3h-1.1z"/>
</g>
<path d="M95.6 61.2a.34 .34 0 0 0 .2 .5 .34 .34 0 0 0 .4-.4l-.4 .1 .4-.1-.3-.3zM115.1 44.7l-.1 .4 .3-.2-.3 .2a.34 .34 0 0 0 .4 .1 .34 .34 0 0 0 .2-.4 .34 .34 0 0 0-.5-.1zM117 63.1a.34 .34 0 0 0 .2 .5 .34 .34 0 0 0 .4-.2 .34 .34 0 0 0-.3-.4v.3v-.3zM84.6 67.8a.33 .33 0 0 0 .2 .5 .33 .33 0 0 0 .3-.4l-.3 .1 .3-.1-.2-.2zM94.9 43.5v.5l.3-.2-.2 .2a.33 .33 0 0 0 .4 0 .33 .33 0 0 0 0-.5 .33 .33 0 0 0-.5 0zM86 51.6l.3 .3-.4-.1a.34 .34 0 0 0 .4 .4 .34 .34 0 0 0 .3-.5 .34 .34 0 0 0-.6-.1zM55.7 154.3v.4l.3-.2-.3 .3a.34 .34 0 0 0 .5 0 .34 .34 0 0 0 0-.5 .34 .34 0 0 0-.5 0zM56.7 151.2l-.1 .5 .3 .1v-.4l.1 .4 .2-.6zM73.8 168.8a.34 .34 0 0 0 .2 .5 .34 .34 0 0 0 .4-.3 .34 .34 0 0 0-.5-.3l.1 .3-.1-.3zM124.1 159.4v.4l.3-.2-.2 .3a.35 .35 0 0 0 .5-.1 .35 .35 0 0 0-.1-.5 .35 .35 0 0 0-.5 .1zM144.4 166.4l.1 .4 .2-.3-.2 .3a.34 .34 0 0 0 .5 0 .34 .34 0 0 0-.1-.5 .34 .34 0 0 0-.5 .1zM149 170.1a.34 .34 0 0 0 0 .6 .34 .34 0 0 0 .5-.3 .34 .34 0 0 0-.5-.3l.2 .3zM62.5 168v.4l.3-.2-.3 .2a.33 .33 0 0 0 .5 0 .33 .33 0 0 0 0-.5 .33 .33 0 0 0-.5 .1zM76.3 161.1l-.1 .4 .3-.1-.3 .1a.33 .33 0 0 0 .5 .1 .33 .33 0 0 0 .1-.4 .33 .33 0 0 0-.5-.1zM50.1 155.8a.35 .35 0 0 0 .2 .5 .35 .35 0 0 0 .4-.3h-.3h.3l-.3-.3z" fill="#000"/>
<g font-size="7.3">
<text x="84.2" y="10.1" transform="rotate(-180 84.2 10.1)">МЧ00.46.00.00.СБ</text>
<text x="325.8" y="246.5">МЧ00.46.00.00.СБ</text>
</g>
<text font-size="7.1" x="305.9" y="267.8">Ролик Упорный</text>
<text font-size="5" x="376.1" y="286.1">ХАИ, гр. 137</text>
<text font-size="4.8" x="402.8" y="266">1:3</text>
<g font-size="4.2">
<text x="109.7" y="28.5">1</text>
<text x="142.1" y="28.5">2</text>
<text x="96.3" y="31.3">Б</text>
<text x="167.9" y="70.1">6</text>
<text x="25.4" y="72.9">15</text>
<text x="25.4" y="89.1">11</text>
<text x="96.3" y="100.4">Б</text>
<text x="225.1" y="99.4">Б-Б</text>
<text x="129.6" y="106.2">M-M</text>
<text x="109.8" y="109.5">8</text>
<text x="88.5" y="120">342.00</text>
<text x="233.9" y="126.7">Позиции</text>
<text x="283.4" y="126.7">Обозначение</text>
<text x="355.5" y="126.7">Описание</text>
<text x="399.6" y="126.7">Кол.</text>
<text x="241.8" y="134">1</text>
<text x="256.4" y="134">МЧ00.05.00.06</text>
<text x="358" y="134">Крышка</text>
<text x="402.8" y="134">1</text>
<text x="48.7" y="138.1">3</text>
<text x="72.7" y="138.1">4</text>
<text x="96.7" y="138.1">5</text>
<text x="120.7" y="138.1">7</text>
<text x="144.7" y="138.1">9</text>
<text x="241.8" y="141.4">2</text>
<text x="256.4" y="141.4">МЧ00.05.00.04</text>
<text x="359.8" y="141.4">Втулка</text>
<text x="402.8" y="141.4">1</text>
<text x="166.9" y="148.2">10</text>
<text x="241.8" y="148.7">3</text>
<text x="256.4" y="148.7">МЧ00.05.00.03</text>
<text x="362.4" y="148.7">Ось</text>
<text x="402.8" y="148.7">1</text>
<text x="25.2" y="158.4">16</text>
<text x="166.4" y="156.1">M</text>
<text x="241.8" y="156">4</text>
<text x="256.4" y="156">МЧ00.05.00.09</text>
<text x="358.8" y="156">Планка</text>
<text x="402.8" y="156">1</text>
<text x="241.8" y="163.3">5</text>
<text x="256.4" y="163.3">МЧ00.05.00.07</text>
<text x="360.5" y="163.3">Ролик</text>
<text x="402.8" y="163.3">1</text>
<text x="241.8" y="170.7">6</text>
<text x="256.4" y="170.7">МЧ00.05.00.08</text>
<text x="356" y="170.7">Стержень</text>
<text x="402.8" y="170.7">1</text>
<text x="241.8" y="178">7</text>
<text x="256.4" y="178">МЧ00.05.00.02</text>
<text x="360.4" y="178">Вилка</text>
<text x="402.8" y="178">1</text>
<text x="241.8" y="185.3">8</text>
<text x="256.4" y="185.3">МЧ00.05.00.05</text>
<text x="357" y="185.3">Пружина</text>
<text x="402.9" y="185.3">1</text>
<text x="166.9" y="189.3">12</text>
<text x="241.8" y="192.7">9</text>
<text x="256.4" y="192.7">МЧ00.05.00.01</text>
<text x="358.8" y="192.7">Корпус</text>
<text x="402.9" y="192.7">1</text>
<text x="86.2" y="203.3">13</text>
<text x="240.6" y="200">10</text>
<text x="256.4" y="200">МЧ00.05.00.10</text>
<text x="358.9" y="200">Шайба</text>
<text x="402.9" y="200">1</text>
<text x="240.6" y="206.4">11</text>
<text x="256.4" y="206.4">ISO 4014 - M6 x 30 x 18-N</text>
<text x="402.9" y="206.4">6</text>
<text x="67.9" y="215.5">M</text>
<text x="240.6" y="212">12</text>
<text x="256.4" y="212">ISO - 4032 - M30 - W - N</text>
<text x="402.9" y="212">1</text>
<text x="240.6" y="217.5">13</text>
<text x="256.4" y="217.5">DIN 479 - M10 x 16-C</text>
<text x="402.9" y="217.5">1</text>
<text x="240.6" y="223.1">14</text>
<text x="256.4" y="223.1">ISO 4766 - M6 x 12-N</text>
<text x="402.9" y="223.1">1</text>
<text x="240.6" y="228.7">15</text>
<text x="256.4" y="228.7">Parallel key A12 x 8 x 32 DIN 6885</text>
<text x="402.9" y="228.7">1</text>
<text x="240.6" y="235.5">16</text>
<text x="256.4" y="235.5">ISO 7045 - M4 x 16 - Z - 16N</text>
<text x="402.9" y="235.5">2</text>
</g>
<g font-size="4.2" fill="#808080">
<text x="187.9" y="71.4" transform="rotate(-90 187.9 71.4)">164.00</text>
<text x="221.8" y="114">125.00</text>
</g>
<g font-size="3.6">
<text x="104" y="3.6">2</text>
<text x="314" y="3.6">1</text>
<text x="11.6" y="46.3" transform="rotate(-90 11.6 46.3)">Перв. примен.</text>
<text x="11.6" y="103.2" transform="rotate(-90 11.6 103.2)">Справ. №</text>
<text x="416.4" y="149.6">A</text>
<text x="11.6" y="175.1" transform="rotate(-90 11.6 175.1)">Подп. и дата</text>
<text x="11.6" y="205" transform="rotate(-90 11.6 205)">Инв. № дубл.</text>
<text x="11.6" y="230" transform="rotate(-90 11.6 230)">Взам. инв. №</text>
<text x="368.4" y="255.6">Лит.</text>
<text x="383.4" y="255.6">Масса</text>
<text x="397.8" y="255.6">Масштаб</text>
<text x="11.6" y="260.1" transform="rotate(-90 11.6 260.1)">Подп. и дата</text>
<text x="230.2" y="260.6">Изм.</text>
<text x="237.5" y="260.6">Лист</text>
<text x="250.9" y="260.6">№ докум.</text>
<text x="272.9" y="260.6">Подп.</text>
<text x="285.4" y="260.6">Дата</text>
<text x="231" y="265.6">Разраб.</text>
<text x="248" y="265.6">Репин</text>
<text x="231" y="275.6">Т. контр.</text>
<text x="231" y="270.6">Пров.</text>
<text x="248" y="270.6">Шевель</text>
<text x="365.5" y="275.6">Лист</text>
<text x="385.5" y="275.6">Листов</text>
<text x="231" y="285.6">Н. контр.</text>
<text x="11.6" y="290" transform="rotate(-90 11.6 290)">Инв. № подл.</text>
<text x="231" y="290.6">Утв.</text>
<text x="418.8" y="291.8" transform="rotate(-90 418.8 291.8)">Файл: Сборка</text>
<text x="104" y="295.6">2</text>
<text x="314" y="295.6">1</text>
<text x="321.5" y="295.6">Копировал</text>
<text x="380.7" y="295.6">Формат А3</text>
</g>
<text font-size="3.4" x="315.8" y="273.6">Сборочный чертеж</text>
</svg>
